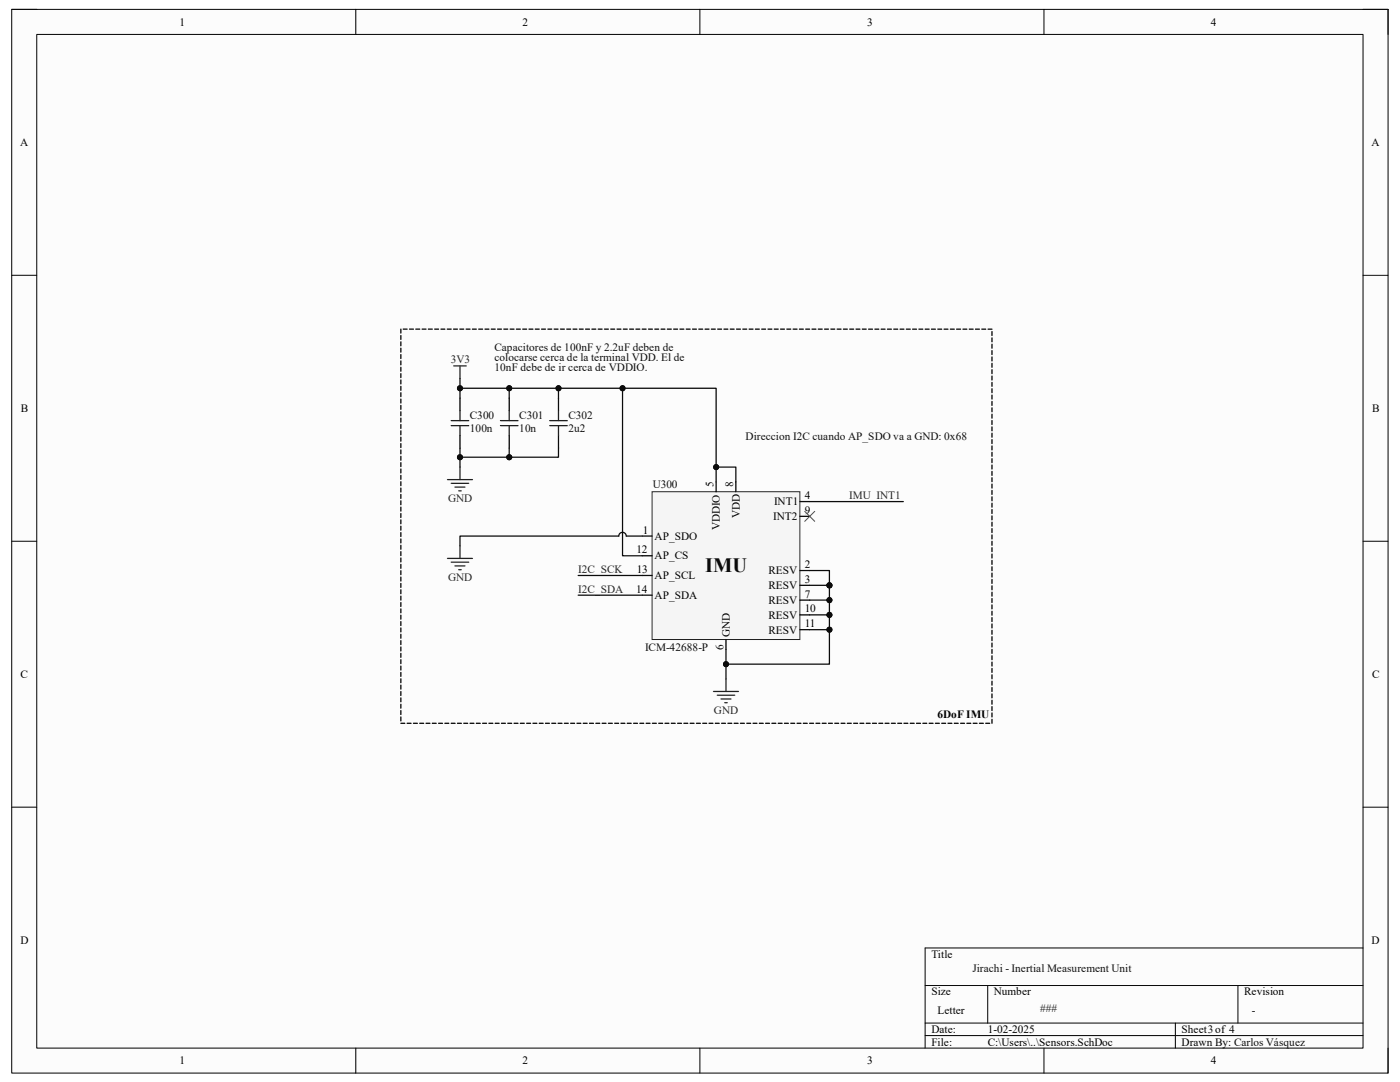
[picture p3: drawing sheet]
<svg xmlns="http://www.w3.org/2000/svg" width="279mm" height="216mm" viewBox="0 0 279 216" stroke-linecap="round" stroke-linejoin="round" font-family="sans-serif">
<path d="M2.3 1.9h274.7v212.2h-274.7z" fill-rule="evenodd" fill="#fcfcfc"/>
<path d="M2.3 1.9h274.7v212.2h-274.7z" fill="none" stroke="#000" stroke-width=".2"/>
<path d="M7.3 6.9h264.7v202.2h-264.7z" fill-rule="evenodd" fill="#fcfcfc"/>
<g fill="none" stroke="#000" stroke-width=".2">
<path d="M2.3 1.9h5M7.3 6.9h264.7v202.2h-264.7zM71 1.9v5M139.7 1.9v5M208.3 1.9v5M272 1.9h5v5M2.3 54.9h5M272 54.9h5M2.3 108h5M272 108h5M2.3 161.1h5M272 161.1h5"/>
<path d="M184.6 196.6h87.4M197.1 196.6v7.5M247.1 196.6v7.5M272 189.2h-87.4v19.9M71 209.1v5M139.7 209.1v5M184.6 204.1h87.4M184.6 206.6h87.4M208.3 209.1v5M234.6 204.1v5M277 209.1v5"/>
</g>
<path d="M130.1 98.1h29.5v29.5h-29.5z" fill-rule="evenodd" fill="#f5f5f5"/>
<path d="M130.1 98.1h29.5v29.5h-29.5z" fill="none" stroke="#262626" stroke-width=".2"/>
<g fill="none" stroke="#000" stroke-width=".25">
<path d="M80 65.7v.8M80 66.9v.8M80 68.2v.8M80 69.5v.8M80 70.7v.8M80 72v.8M80 73.3v.8M80 74.6v.7M80 75.8v.8M80 77.1v.8M80 78.4v.8M80 79.6v.8"/>
<path d="M80.5 65.7h.8M81.7 65.7h.8M83 65.7h.8M84.2 65.7h.8M85.5 65.7h.8M86.7 65.7h.8M88 65.7h.8M89.3 65.7h.7M90.5 65.7h.8M91.8 65.7h.8M91.8 79.4v2.5M93 65.7h.8"/>
<path d="M94.3 65.7h.8M95.5 65.7h.8M96.8 65.7h.8M98 65.7h.8M99.3 65.7h.8M100.6 65.7h.7M101.6 79.4v2.5M101.8 65.7h.8M103.1 65.7h.7M104.3 65.7h.8M105.6 65.7h.8M106.8 65.7h.8"/>
<path d="M108.1 65.7h.8M109.3 65.7h.8M110.6 65.7h.8M111.5 79.4v2.5M111.8 65.7h.8M113.1 65.7h.8M114.4 65.7h.7M115.6 65.7h.8M116.9 65.7h.7M118.1 65.7h.8M119.4 65.7h.8M120.6 65.7h.8"/>
<path d="M121.9 65.7h.8M123.1 65.7h.8M124.4 65.7h.8M125.7 65.7h.7M126.9 65.7h.8M128.2 65.7h.7M129.4 65.7h.8M130.7 65.7h.8M131.9 65.7h.8M133.2 65.7h.8M134.4 65.7h.8M135.7 65.7h.8"/>
<path d="M136.9 65.7h.8M138.2 65.7h.8M139.5 65.7h.7M140.7 65.7h.8M142 65.7h.8M143.2 65.7h.8M144.5 65.7h.8M145.7 65.7h.8M147 65.7h.8M148.2 65.7h.8M149.5 65.7h.8M150.8 65.7h.7"/>
<path d="M152 65.7h.8M153.3 65.7h.7M154.5 65.7h.8M155.8 65.7h.8M157 65.7h.8M158.3 65.7h.8M159.5 65.7h.8M160.8 65.7h.8M162 65.7h.8M163.3 65.7h.8M164.6 65.7h.7M165.8 65.7h.8"/>
<path d="M167.1 65.7h.8M168.3 65.7h.8M169.6 65.7h.8M170.8 65.7h.8M172.1 65.7h.8M173.3 65.7h.8M174.6 65.7h.8M175.9 65.7h.7M177.1 65.7h.8M178.4 65.7h.8M179.6 65.7h.8M180.9 65.7h.8"/>
<path d="M182.1 65.7h.8M183.4 65.7h.8M184.6 65.7h.8M185.9 65.7h.8M187.2 65.7h.7M188.4 65.7h.8M189.7 65.7h.7M190.9 65.7h.8M192.2 65.7h.8M193.4 65.7h.8M194.7 65.7h.8M195.9 65.7h.8"/>
<path d="M197.2 65.7h.8M198 66.2v.8M198 67.4v.8M198 68.7v.8M198 70v.7M198 71.2v.8M198 72.5v.8M198 73.8v.8M198 75v.8M198 76.3v.8M198 77.6v.8M198 78.8v.8"/>
<path d="M80 80.9v.8M80 82.2v.8M80 83.4v.8M80 84.7v.8M80 86v.8M80 87.2v.8M80 88.5v.8M80 89.8v.8M80 91v.8M80 92.3v.8M80 93.6v.8M80 94.9v.7"/>
<path d="M80 96.1v.8M80 97.4v.8M80 98.7v.8M80 99.9v.8M91.8 86.9v2.5M101.6 86.9v2.5M111.5 86.9v2.5M142.9 96.1v2M146.9 96.1v2M198 80.1v.8M198 81.4v.8M198 82.6v.8"/>
<path d="M198 83.9v.8M198 85.2v.8M198 86.4v.8M198 87.7v.8M198 89v.8M198 90.3v.7M198 91.5v.8M198 92.8v.8M198 94.1v.8M198 95.3v.8M198 96.6v.8M198 97.9v.8"/>
<path d="M198 99.1v.8M80 101.2v.8M80 102.5v.8M80 103.7v.8M80 105v.8M80 106.3v.8M80 107.5v.8M80 108.8v.8M80 110.1v.8M80 111.3v.8M80 112.6v.8M80 113.9v.8"/>
<path d="M80 115.1v.8M80 116.4v.8M80 117.7v.8M80 119v.7M128.2 114.8h1.9M128.2 110.9h1.9M128.2 107h1.9M128.2 118.8h1.9M159.6 113.8h2M159.6 116.8h2M159.6 100.1h2M159.6 103h2"/>
<path d="M159.6 119.7h2M198 100.4v.8M198 101.7v.8M198 102.9v.8M198 104.2v.8M198 105.5v.8M198 106.7v.8M198 108v.8M198 109.3v.8M198 110.6v.7M198 111.8v.8M198 113.1v.8"/>
<path d="M198 114.4v.7M198 115.6v.8M198 116.9v.8M198 118.2v.8M198 119.4v.8M80 120.2v.8M80 121.5v.8M80 122.8v.7M80 124v.8M80 125.3v.8M80 126.6v.8M80 127.8v.8"/>
<path d="M80 129.1v.8M80 130.4v.8M80 131.6v.8M80 132.9v.8M80 134.2v.8M80 135.4v.8M80 136.7v.8M80 138v.8M80 139.3v.7M144.9 127.6v2M159.6 122.7h2M159.6 125.6h2"/>
<path d="M198 120.7v.8M198 122v.8M198 123.2v.8M198 124.5v.8M198 125.8v.8M198 127v.8M198 128.3v.8M198 129.6v.8M198 130.9v.7M198 132.1v.8M198 133.4v.8M198 134.7v.7"/>
<path d="M198 135.9v.8M198 137.2v.8M198 138.5v.8M198 139.7v.8M80 140.5v.8M80 141.8v.8M80 143.1v.7M80 144.3h.8M81.3 144.3h.7M82.5 144.3h.8M83.8 144.3h.8M85 144.3h.8"/>
<path d="M86.3 144.3h.8M87.5 144.3h.8M88.8 144.3h.8M90 144.3h.8M91.3 144.3h.8M92.6 144.3h.7M93.8 144.3h.8M95.1 144.3h.7M96.3 144.3h.8M97.6 144.3h.8M98.8 144.3h.8M100.1 144.3h.8"/>
<path d="M101.3 144.3h.8M102.6 144.3h.8M103.8 144.3h.8M105.1 144.3h.8M106.4 144.3h.7M107.6 144.3h.8M108.9 144.3h.7M110.1 144.3h.8M111.4 144.3h.8M112.6 144.3h.8M113.9 144.3h.8M115.1 144.3h.8"/>
<path d="M116.4 144.3h.8M117.6 144.3h.8M118.9 144.3h.8M120.2 144.3h.7M121.4 144.3h.8M122.7 144.3h.8M123.9 144.3h.8M125.2 144.3h.8M126.4 144.3h.8M127.7 144.3h.8M128.9 144.3h.8M130.2 144.3h.8"/>
<path d="M131.5 144.3h.7M132.7 144.3h.8M134 144.3h.8M135.2 144.3h.8M136.5 144.3h.8M137.7 144.3h.8M139 144.3h.8M140.2 144.3h.8M141.5 144.3h.8M142.8 144.3h.7M144 144.3h.8M145.3 144.3h.7"/>
<path d="M146.5 144.3h.8M147.8 144.3h.8M149 144.3h.8M150.3 144.3h.8M151.5 144.3h.8M152.8 144.3h.8M154 144.3h.8M155.3 144.3h.8M156.6 144.3h.7M157.8 144.3h.8M159.1 144.3h.8M160.3 144.3h.8"/>
<path d="M161.6 144.3h.8M162.8 144.3h.8M164.1 144.3h.8M165.3 144.3h.8M166.6 144.3h.8M167.9 144.3h.7M169.1 144.3h.8M170.4 144.3h.7M171.6 144.3h.8M172.9 144.3h.8M174.1 144.3h.8M175.4 144.3h.8"/>
<path d="M176.6 144.3h.8M177.9 144.3h.8M179.2 144.3h.7M180.4 144.3h.8M181.7 144.3h.7M182.9 144.3h.8M184.2 144.3h.8M185.4 144.3h.8M186.7 144.3h.8M187.9 144.3h.8M189.2 144.3h.8M190.4 144.3h.8"/>
<path d="M191.7 144.3h.8M193 144.3h.7M194.2 144.3h.8M195.5 144.3h.7M196.7 144.3h.8M198 141v.8M198 142.3v.8M198 143.5v.8"/>
</g>
<g fill="none" stroke="#262626" stroke-width=".25">
<path d="M90.6 73h2.4M91.8 73v2.5M89.3 95.7h5M90 96.4h3.5M90.8 97.2h2M91.5 97.9h.5M91.8 93.2v2.5M89.3 111.4h5M90 112.2h3.5M90.8 112.9h2M91.5 113.7h.5M91.8 108.9v2.5"/>
<path d="M142.4 138h5M143.1 138.7h3.5M143.9 139.5h2M144.9 135.5v2.5M144.6 140.2h.5"/>
</g>
<path d="M90 84.9h3.5M90 83.9h3.5M91.8 81.9v2M91.8 84.9v2M99.9 84.9h3.5M99.9 83.9h3.5M101.6 81.9v2M101.6 84.9v2M109.7 84.9h3.5M109.7 83.9h3.5M111.5 81.9v2M111.5 84.9v2" fill="none" stroke="#1c1c1c" stroke-width=".25"/>
<path d="M160.6 102l2 2M162.6 102l-2 2" fill="none" stroke="#4c4c4c" stroke-width=".2"/>
<path d="M161.6 116.8h3.9" fill="none" stroke="#0e0e0e" stroke-width=".25"/>
<circle cx="165.5" cy="116.8" r=".5" fill="#0e0e0e"/>
<circle cx="165.5" cy="116.8" r=".5" fill="none" stroke="#0e0e0e" stroke-width=".2"/>
<path d="M161.6 113.8h3.9v3" fill="none" stroke="#0e0e0e" stroke-width=".25"/>
<circle cx="165.5" cy="116.8" r=".5" fill="#0e0e0e"/>
<circle cx="165.5" cy="116.8" r=".5" fill="none" stroke="#0e0e0e" stroke-width=".2"/>
<path d="M165.5 125.6v6.9h-20.6" fill="none" stroke="#0e0e0e" stroke-width=".25"/>
<circle cx="144.9" cy="132.5" r=".5" fill="#0e0e0e"/>
<circle cx="144.9" cy="132.5" r=".5" fill="none" stroke="#0e0e0e" stroke-width=".2"/>
<circle cx="165.5" cy="125.6" r=".5" fill="#0e0e0e"/>
<circle cx="165.5" cy="125.6" r=".5" fill="none" stroke="#0e0e0e" stroke-width=".2"/>
<path d="M165.5 122.7v2.9h-3.9" fill="none" stroke="#0e0e0e" stroke-width=".25"/>
<circle cx="165.5" cy="125.6" r=".5" fill="#0e0e0e"/>
<circle cx="165.5" cy="125.6" r=".5" fill="none" stroke="#0e0e0e" stroke-width=".2"/>
<circle cx="165.5" cy="122.7" r=".5" fill="#0e0e0e"/>
<circle cx="165.5" cy="122.7" r=".5" fill="none" stroke="#0e0e0e" stroke-width=".2"/>
<path d="M165.5 119.7v3h-3.9" fill="none" stroke="#0e0e0e" stroke-width=".25"/>
<circle cx="165.5" cy="122.7" r=".5" fill="#0e0e0e"/>
<circle cx="165.5" cy="122.7" r=".5" fill="none" stroke="#0e0e0e" stroke-width=".2"/>
<circle cx="165.5" cy="119.7" r=".5" fill="#0e0e0e"/>
<circle cx="165.5" cy="119.7" r=".5" fill="none" stroke="#0e0e0e" stroke-width=".2"/>
<path d="M165.5 116.8v2.9h-3.9" fill="none" stroke="#0e0e0e" stroke-width=".25"/>
<circle cx="165.5" cy="119.7" r=".5" fill="#0e0e0e"/>
<circle cx="165.5" cy="119.7" r=".5" fill="none" stroke="#0e0e0e" stroke-width=".2"/>
<circle cx="165.5" cy="116.8" r=".5" fill="#0e0e0e"/>
<circle cx="165.5" cy="116.8" r=".5" fill="none" stroke="#0e0e0e" stroke-width=".2"/>
<path d="M91.8 79.4v-1.9h9.8v1.9" fill="none" stroke="#0e0e0e" stroke-width=".25"/>
<circle cx="91.8" cy="77.5" r=".5" fill="#0e0e0e"/>
<circle cx="91.8" cy="77.5" r=".5" fill="none" stroke="#0e0e0e" stroke-width=".2"/>
<circle cx="101.6" cy="77.5" r=".5" fill="#0e0e0e"/>
<circle cx="101.6" cy="77.5" r=".5" fill="none" stroke="#0e0e0e" stroke-width=".2"/>
<path d="M91.8 89.4v1.8h9.8v-1.8" fill="none" stroke="#0e0e0e" stroke-width=".25"/>
<circle cx="91.8" cy="91.2" r=".5" fill="#0e0e0e"/>
<circle cx="91.8" cy="91.2" r=".5" fill="none" stroke="#0e0e0e" stroke-width=".2"/>
<circle cx="101.6" cy="91.2" r=".5" fill="#0e0e0e"/>
<circle cx="101.6" cy="91.2" r=".5" fill="none" stroke="#0e0e0e" stroke-width=".2"/>
<path d="M91.8 91.2v2" fill="none" stroke="#0e0e0e" stroke-width=".25"/>
<circle cx="91.8" cy="91.2" r=".5" fill="#0e0e0e"/>
<circle cx="91.8" cy="91.2" r=".5" fill="none" stroke="#0e0e0e" stroke-width=".2"/>
<path d="M91.8 75.5v2" fill="none" stroke="#0e0e0e" stroke-width=".25"/>
<circle cx="91.8" cy="77.5" r=".5" fill="#0e0e0e"/>
<circle cx="91.8" cy="77.5" r=".5" fill="none" stroke="#0e0e0e" stroke-width=".2"/>
<path d="M101.6 77.5h9.9v1.9" fill="none" stroke="#0e0e0e" stroke-width=".25"/>
<circle cx="101.6" cy="77.5" r=".5" fill="#0e0e0e"/>
<circle cx="101.6" cy="77.5" r=".5" fill="none" stroke="#0e0e0e" stroke-width=".2"/>
<circle cx="111.5" cy="77.5" r=".5" fill="#0e0e0e"/>
<circle cx="111.5" cy="77.5" r=".5" fill="none" stroke="#0e0e0e" stroke-width=".2"/>
<path d="M111.5 89.4v1.8h-9.9" fill="none" stroke="#0e0e0e" stroke-width=".25"/>
<circle cx="101.6" cy="91.2" r=".5" fill="#0e0e0e"/>
<circle cx="101.6" cy="91.2" r=".5" fill="none" stroke="#0e0e0e" stroke-width=".2"/>
<path d="M142.9 93.2h4v2.9" fill="none" stroke="#0e0e0e" stroke-width=".25"/>
<circle cx="142.9" cy="93.2" r=".5" fill="#0e0e0e"/>
<circle cx="142.9" cy="93.2" r=".5" fill="none" stroke="#0e0e0e" stroke-width=".2"/>
<path d="M124.2 77.5v33.4h4M161.6 100.1h18.7" fill="none" stroke="#0e0e0e" stroke-width=".25"/>
<circle cx="124.2" cy="77.5" r=".5" fill="#0e0e0e"/>
<circle cx="124.2" cy="77.5" r=".5" fill="none" stroke="#0e0e0e" stroke-width=".2"/>
<path d="M111.5 77.5h31.4v18.6M115.4 114.8h12.8M115.4 118.8h12.8M128.2 107h-3.2a.75 .75 0 0 0-.8-.8 .75 .75 0 0 0-.7 .8h-31.7v1.9" fill="none" stroke="#0e0e0e" stroke-width=".25"/>
<circle cx="142.9" cy="93.2" r=".5" fill="#0e0e0e"/>
<circle cx="142.9" cy="93.2" r=".5" fill="none" stroke="#0e0e0e" stroke-width=".2"/>
<circle cx="124.2" cy="77.5" r=".5" fill="#0e0e0e"/>
<circle cx="124.2" cy="77.5" r=".5" fill="none" stroke="#0e0e0e" stroke-width=".2"/>
<circle cx="111.5" cy="77.5" r=".5" fill="#0e0e0e"/>
<circle cx="111.5" cy="77.5" r=".5" fill="none" stroke="#0e0e0e" stroke-width=".2"/>
<path d="M144.9 129.6v5.9" fill="none" stroke="#0e0e0e" stroke-width=".25"/>
<circle cx="144.9" cy="132.5" r=".5" fill="#0e0e0e"/>
<circle cx="144.9" cy="132.5" r=".5" fill="none" stroke="#0e0e0e" stroke-width=".2"/>
<text font-size="4.1" fill="#0e0e0e" x="140.8" y="114.2">IMU</text>
<g font-size="2.2">
<text x="35.8" y="5.1">1</text>
<text x="104.3" y="5.1">2</text>
<text x="173.1" y="5.1">3</text>
<text x="241.6" y="5.1">4</text>
<text x="4" y="29.2">A</text>
<text x="273.7" y="29.2">A</text>
<text x="4.1" y="82.2">B</text>
<text x="273.8" y="82.2">B</text>
<text x="142.4" y="97.1" transform="rotate(-90 142.4 97.1)">5</text>
<text x="146.3" y="97.1" transform="rotate(-90 146.3 97.1)">8</text>
<text x="154.5" y="100.8">INT1</text>
<text x="160.6" y="99.6">4</text>
<text x="128.3" y="106.5">1</text>
<text x="130.6" y="107.7">AP_SDO</text>
<text x="143.7" y="105.8" transform="rotate(-90 143.7 105.8)">VDDIO</text>
<text x="147.6" y="103.4" transform="rotate(-90 147.6 103.4)">VDD</text>
<text x="154.3" y="103.8">INT2</text>
<text x="160.6" y="102.5">9</text>
<text x="127" y="110.4">12</text>
<text x="130.6" y="111.6">AP_CS</text>
<text x="160.6" y="113.3">2</text>
<text x="127" y="118.3">14</text>
<text x="127.1" y="114.3">13</text>
<text x="130.6" y="115.6">AP_SCL</text>
<text x="130.6" y="119.5">AP_SDA</text>
<text x="153.4" y="114.6">RESV</text>
<text x="153.4" y="117.6">RESV</text>
<text x="160.6" y="116.3">3</text>
<text x="160.6" y="119.3">7</text>
<text x="153.4" y="123.4">RESV</text>
<text x="153.4" y="120.5">RESV</text>
<text x="160.6" y="122.2">10</text>
<text x="160.6" y="125.1">11</text>
<text x="144.4" y="129.6" transform="rotate(-90 144.4 129.6)">6</text>
<text x="145.6" y="127.1" transform="rotate(-90 145.6 127.1)">GND</text>
<text x="153.4" y="126.4">RESV</text>
<text x="4.1" y="135.3">C</text>
<text x="273.8" y="135.3">C</text>
<text x="187.1" y="143.3">6DoF IMU</text>
<text x="4.1" y="188.3">D</text>
<text x="185.9" y="191.1">Title</text>
<text x="273.7" y="188.3">D</text>
<text x="185.9" y="198.6">Size</text>
<text x="187.1" y="202.4">Letter</text>
<text x="198.3" y="198.6">Number</text>
<text x="248.3" y="198.6">Revision</text>
<text x="185.9" y="206.1">Date:</text>
<text x="185.9" y="208.6">File:</text>
<text x="197.1" y="206.1">1-02-2025</text>
<text x="197.1" y="208.6">C:\Users\..\Sensors.SchDoc</text>
<text x="235.8" y="206.1">Sheet3of 4</text>
<text x="235.8" y="208.6">Drawn By: Carlos Vásquez</text>
<text x="35.8" y="212.4">1</text>
<text x="104.3" y="212.4">2</text>
<text x="173.1" y="212.4">3</text>
<text x="241.6" y="212.4">4</text>
</g>
<g font-size="2.2" fill="#0e0e0e">
<text x="98.7" y="70.1">Capacitores de 100nF y 2.2uF deben de</text>
<text x="98.7" y="72.1">colocarse cerca de la terminal VDD. El de</text>
<text x="98.7" y="74">10nF debe de ir cerca de VDDIO.</text>
<text x="93.8" y="83.7">C300</text>
<text x="103.6" y="83.7">C301</text>
<text x="113.5" y="83.7">C302</text>
<text x="93.8" y="86.2">100n</text>
<text x="103.6" y="86.2">10n</text>
<text x="113.5" y="86.2">2u2</text>
<text x="148.8" y="87.8">Direccion I2C cuando AP_SDO va a GND: 0x68</text>
<text x="130.3" y="97.4">U300</text>
<text x="128.7" y="129.9">ICM-42688-P</text>
<text x="194.1" y="194">Jirachi - Inertial Measurement Unit</text>
<text x="207.6" y="201.9">###</text>
<text x="249.8" y="202.4">-</text>
</g>
<g font-size="2.2" fill="#262626">
<text x="90" y="72.5">3V3</text>
<text x="89.4" y="100.2">GND</text>
<text x="169.5" y="99.6">IMU_INT1</text>
<text x="89.4" y="115.9">GND</text>
<text x="115.4" y="114.3">I2C_SCK</text>
<text x="115.4" y="118.3">I2C_SDA</text>
<text x="142.5" y="142.5">GND</text>
</g>
</svg>
